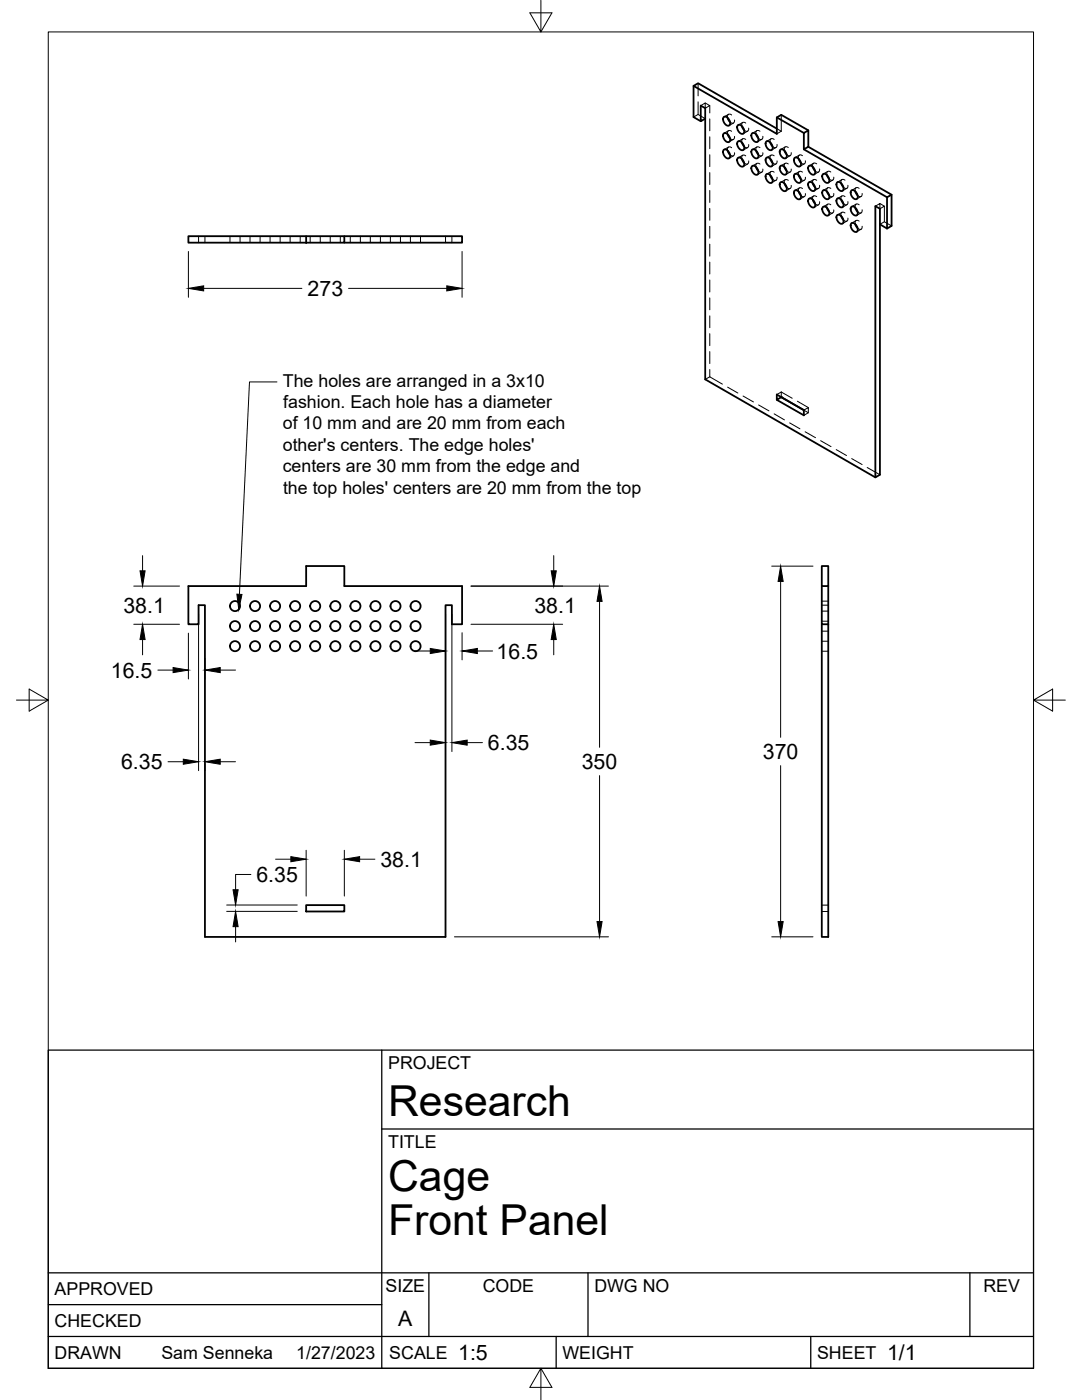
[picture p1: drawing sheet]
<svg xmlns="http://www.w3.org/2000/svg" width="216mm" height="279mm" viewBox="0 0 216 279" stroke-linecap="round" stroke-linejoin="round" font-family="sans-serif">
<!-- layer: Visible -->
<g fill="none" stroke="#000" stroke-width=".36">
<path d="M138.4 17.1v6.3l1.4 .8M140.7 23.7l-.9 .5v-3.1l.9 .5v54.1l34 19.6M144.5 26.6a1.16 1.16 0 0 1 1 1.7 1.16 1.16 0 0 1-1-1.7zM144.5 23.3a1.16 1.16 0 0 1 1 1.8 1.16 1.16 0 0 1-1-1.8zM144.5 29.9a1.16 1.16 0 0 1 1 1.7 1.16 1.16 0 0 1-1-1.7zM145.2 26.8l.4 .8M145.2 23.5l.4 .8M145.2 30.1l.4 .8M147.3 28.2a1.16 1.16 0 0 1 1 1.7 1.16 1.16 0 0 1-1-1.7zM147.3 24.9a1.16 1.16 0 0 1 1 1.8 1.16 1.16 0 0 1-1-1.8zM147.3 31.5a1.16 1.16 0 0 1 1 1.7 1.16 1.16 0 0 1-1-1.7zM148 28.4l.5 .8"/>
<path d="M148 25.2l.5 .8M148 31.7l.5 .8M150.1 33.1a1.16 1.16 0 0 1 1 1.8 1.16 1.16 0 0 1-1-1.8zM150.1 26.6a1.16 1.16 0 0 1 1 1.7 1.16 1.16 0 0 1-1-1.7zM150.1 29.8a1.16 1.16 0 0 1 1 1.8 1.16 1.16 0 0 1-1-1.8zM150.9 33.3l.4 .8M150.9 26.8l.4 .8M150.9 30.1l.4 .7M153 34.7a1.16 1.16 0 0 1 1 1.8 1.16 1.16 0 0 1-1-1.8zM153 28.2a1.16 1.16 0 0 1 1 1.7 1.16 1.16 0 0 1-1-1.7zM153 31.5a1.16 1.16 0 0 1 1 1.7 1.16 1.16 0 0 1-1-1.7zM153.7 35l.4 .8"/>
<path d="M153.7 28.4l.4 .8M153.7 31.7l.4 .8M155 25.7l-15.7-9.1-.9 .5 16.6 9.6v-3.3l.9-.5 5.4 3.1M155 23.4l5.4 3.1v3.3l.9-.5v-3.3l-.9 .5M155.8 33.1a1.16 1.16 0 0 1 1 1.7 1.16 1.16 0 0 1-1-1.7zM155.8 29.8a1.16 1.16 0 0 1 1 1.8 1.16 1.16 0 0 1-1-1.8zM155.8 36.4a1.16 1.16 0 0 1 1 1.7 1.16 1.16 0 0 1-1-1.7zM156.5 33.3l.5 .8M156.5 30l.5 .8M156.5 36.6l.5 .8M158.6 34.7a1.16 1.16 0 0 1 1 1.8 1.16 1.16 0 0 1-1-1.8zM158.6 31.5a1.16 1.16 0 0 1 1 1.7 1.16 1.16 0 0 1-1-1.7z"/>
<path d="M158.6 38a1.16 1.16 0 0 1 1 1.7 1.16 1.16 0 0 1-1-1.7zM159.4 35l.4 .7M159.4 31.7l.4 .7M159.4 38.2l.4 .8M161.3 29.3l16.6 9.6-.9 .5-16.6-9.6M161.5 39.6a1.16 1.16 0 0 1 1 1.8 1.16 1.16 0 0 1-1-1.8zM161.5 33.1a1.16 1.16 0 0 1 1 1.7 1.16 1.16 0 0 1-1-1.7zM161.5 36.4a1.16 1.16 0 0 1 1 1.7 1.16 1.16 0 0 1-1-1.7zM162.2 39.8l.4 .8M162.2 33.3l.4 .8M162.2 36.6l.4 .8M164.3 34.7a1.16 1.16 0 0 1 1 1.8 1.16 1.16 0 0 1-1-1.8z"/>
<path d="M164.3 38a1.16 1.16 0 0 1 1 1.7 1.16 1.16 0 0 1-1-1.7zM165 34.9l.5 .8M165 38.2l.5 .8M167.1 39.6a1.16 1.16 0 0 1 1 1.8 1.16 1.16 0 0 1-1-1.8zM167.1 36.4a1.16 1.16 0 0 1 1 1.7 1.16 1.16 0 0 1-1-1.7zM167.8 39.8l.5 .8M167.8 36.6l.5 .7M169.9 38a1.16 1.16 0 0 1 1 1.7 1.16 1.16 0 0 1-1-1.7zM170.7 38.2l.4 .8M177.9 38.9v6.2l-.9 .5v-6.2M37.6 47.1h31.1v1.3h-31.1zM61.1 47.1v1.3"/>
<path d="M68.7 47.1h23.5v1.3h-23.5M164.3 41.3a1.16 1.16 0 0 1 1 1.7 1.16 1.16 0 0 1-1-1.7zM165 41.5l.5 .7M167.1 42.9a1.16 1.16 0 0 1 1 1.7 1.16 1.16 0 0 1-1-1.7zM167.8 43.1l.5 .8M169.9 41.2a1.16 1.16 0 0 1 1 1.8 1.16 1.16 0 0 1-1-1.8zM169.9 44.5a1.16 1.16 0 0 1 1 1.8 1.16 1.16 0 0 1-1-1.8zM170.7 41.5l.4 .7M170.7 44.7l.4 .8M174.7 41.1l.9 .6v53l-.9 .6zM175.6 44.8l1.4 .8M155 78.7l5.4 3.2-4.5-2.6-.9 .5z"/>
<path d="M155 79.8l5.4 3.1v-1M37.6 117h23.5v-4h7.6v4h23.5v7.6h-2v-3.8h-1.3v66.2h-48v-66.2h-1.3v3.8h-2zM164 113h1.3v4h-1.3zM164 117v7.6h1.3M165.3 117v70h-1.3v-62.4M61.1 180.6h7.6v1.3h-7.6z"/>
<circle cx="46.9" cy="129" r="1.01"/>
<circle cx="46.9" cy="121" r="1.01"/>
<circle cx="46.9" cy="125" r="1.01"/>
<circle cx="50.9" cy="121" r="1.01"/>
<circle cx="50.9" cy="129" r="1.01"/>
<circle cx="50.9" cy="125" r="1.01"/>
<circle cx="54.9" cy="125" r="1.01"/>
<circle cx="54.9" cy="129" r="1.01"/>
<circle cx="54.9" cy="121" r="1.01"/>
<circle cx="58.9" cy="125" r="1.01"/>
<circle cx="58.9" cy="129" r="1.01"/>
<circle cx="58.9" cy="121" r="1.01"/>
<circle cx="62.9" cy="129" r="1.01"/>
<circle cx="62.9" cy="121" r="1.01"/>
<circle cx="62.9" cy="125" r="1.01"/>
<circle cx="66.9" cy="129" r="1.01"/>
<circle cx="66.9" cy="125" r="1.01"/>
<circle cx="66.9" cy="121" r="1.01"/>
<circle cx="70.9" cy="125" r="1.01"/>
<circle cx="70.9" cy="129" r="1.01"/>
<circle cx="70.9" cy="121" r="1.01"/>
<circle cx="74.9" cy="129" r="1.01"/>
<circle cx="74.9" cy="125" r="1.01"/>
<circle cx="74.9" cy="121" r="1.01"/>
<circle cx="78.9" cy="121" r="1.01"/>
<circle cx="78.9" cy="125" r="1.01"/>
<circle cx="78.9" cy="129" r="1.01"/>
<circle cx="82.9" cy="129" r="1.01"/>
<circle cx="82.9" cy="121" r="1.01"/>
<circle cx="82.9" cy="125" r="1.01"/>
</g>
<!-- layer: Hidden -->
<g fill="none" stroke="#000" stroke-width=".2">
<path d="M139.3 16.6v2.5M139.3 20.3v2.5l-.9 .6M139.3 22.8l1.4 .9M140.7 20.6l.9 .5-.9 .5v-1l-.9 .5M141.6 21.1v1.4M141.6 23.7v2.4M141.6 27.3v2.4M141.6 30.9v2.4M141.6 34.4v2.4M141.6 38v2.4M145.4 26.1l-.9 .5M145.4 22.8l-.9 .5"/>
<path d="M145.4 29.4l-.9 .5M146 26.2a.5 .5 0 0 0-.7-.1 .5 .5 0 0 0-.1 .7M146 22.9a.5 .5 0 0 0-.7 0 .5 .5 0 0 0-.1 .7M146 29.5a.5 .5 0 0 0-.7-.1 .5 .5 0 0 0-.1 .7M146.4 27.8l-.9 .5M146.4 24.6l-.9 .5M146.4 31.1l-.9 .5M146.6 27.2a.49 .49 0 0 1-.3 .7 .49 .49 0 0 1-.7-.3M146.6 23.9a.49 .49 0 0 1-.3 .7 .49 .49 0 0 1-.7-.3M146.6 30.5a.49 .49 0 0 1-.3 .6 .49 .49 0 0 1-.7-.2M148.2 27.7l-.9 .5M148.2 24.4l-.9 .6"/>
<path d="M148.2 31l-.9 .5M148.8 27.8a.5 .5 0 0 0-.7 0 .5 .5 0 0 0-.1 .6M148.8 24.6a.5 .5 0 0 0-.7-.1 .5 .5 0 0 0-.1 .7M148.8 31.1a.5 .5 0 0 0-.7-.1 .5 .5 0 0 0-.1 .7M149.2 29.4l-.9 .6M149.2 26.2l-.9 .5M149.2 32.7l-.9 .5M149.4 28.9a.5 .5 0 0 1-.3 .6 .5 .5 0 0 1-.6-.3M149.4 25.6a.5 .5 0 0 1-.3 .6 .5 .5 0 0 1-.6-.2M149.4 32.1a.5 .5 0 0 1-.3 .7 .5 .5 0 0 1-.6-.3M151 32.6l-.9 .5M151 26.1l-.9 .5"/>
<path d="M151 29.3l-.9 .6M151.6 32.7a.5 .5 0 0 0-.7 0 .5 .5 0 0 0 0 .7M151.6 26.2a.5 .5 0 0 0-.7-.1 .5 .5 0 0 0 0 .7M151.6 29.5a.5 .5 0 0 0-.6-.1 .5 .5 0 0 0-.1 .7M152 34.4l-.9 .5M152 27.8l-.9 .5M152 31.1l-.9 .5M152.2 33.7a.49 .49 0 0 1-.3 .7 .49 .49 0 0 1-.6-.3M152.2 27.2a.49 .49 0 0 1-.3 .6 .49 .49 0 0 1-.6-.2M152.2 30.5a.49 .49 0 0 1-.3 .6 .49 .49 0 0 1-.6-.3M153.9 34.2l-.9 .6M153.9 27.7l-.9 .5"/>
<path d="M153.9 31l-.9 .5M154.5 34.4a.5 .5 0 0 0-.7-.1 .5 .5 0 0 0-.1 .7M154.5 27.8a.5 .5 0 0 0-.7-.1 .5 .5 0 0 0-.1 .7M154.5 31.1a.5 .5 0 0 0-.7-.1 .5 .5 0 0 0-.1 .7M154.9 36l-1 .5M154.9 29.4l-1 .6M154.9 32.7l-1 .5M155 25.7l.9 .5M155 35.4a.5 .5 0 0 1-.2 .6 .5 .5 0 0 1-.7-.2M155 28.8a.5 .5 0 0 1-.2 .7 .5 .5 0 0 1-.7-.3M155 32.1a.5 .5 0 0 1-.2 .6 .5 .5 0 0 1-.7-.2M155.9 22.9v3.3"/>
<path d="M155.9 26.2l-.9 .5M156.7 32.6l-.9 .5M156.7 29.3l-.9 .5M156.7 35.9l-.9 .5M157.3 32.7a.5 .5 0 0 0-.7 0 .5 .5 0 0 0-.1 .6M157.3 29.4a.5 .5 0 0 0-.7 0 .5 .5 0 0 0-.1 .7M157.3 36a.5 .5 0 0 0-.7-.1 .5 .5 0 0 0-.1 .7M157.7 34.3l-.9 .5M157.7 31.1l-.9 .5M157.7 37.6l-.9 .5M157.9 33.7a.5 .5 0 0 1-.3 .7 .5 .5 0 0 1-.6-.3M157.9 30.5a.5 .5 0 0 1-.3 .6 .5 .5 0 0 1-.6-.3"/>
<path d="M157.9 37a.5 .5 0 0 1-.3 .6 .5 .5 0 0 1-.6-.2M159.5 34.2l-.9 .5M159.5 30.9l-.9 .6M159.5 37.5l-.9 .5M160.1 34.4a.5 .5 0 0 0-.7-.1 .5 .5 0 0 0-.1 .7M160.1 31.1a.5 .5 0 0 0-.7-.1 .5 .5 0 0 0-.1 .7M160.1 37.6a.5 .5 0 0 0-.7-.1 .5 .5 0 0 0-.1 .7M160.5 36l-.9 .5M160.5 32.7l-.9 .5M160.5 39.2l-.9 .6M160.7 35.4a.49 .49 0 0 1-.3 .6 .49 .49 0 0 1-.6-.3M160.7 32.1a.49 .49 0 0 1-.3 .6 .49 .49 0 0 1-.6-.2"/>
<path d="M160.7 38.6a.49 .49 0 0 1-.3 .7 .49 .49 0 0 1-.6-.3M162.3 39.1l-.9 .5M162.3 32.6l-.9 .5M162.3 35.9l-.9 .5M163 39.2a.5 .5 0 0 0-.7 0 .5 .5 0 0 0-.1 .7M163 32.7a.5 .5 0 0 0-.7-.1 .5 .5 0 0 0-.1 .7M163 36a.5 .5 0 0 0-.7-.1 .5 .5 0 0 0-.1 .7M163.3 34.3l-.9 .5M163.3 37.6l-.9 .5M163.5 33.7a.5 .5 0 0 1-.2 .7 .5 .5 0 0 1-.7-.3M163.5 37a.5 .5 0 0 1-.2 .6 .5 .5 0 0 1-.7-.2M165.2 34.2l-.9 .5"/>
<path d="M165.2 37.5l-.9 .5M165.8 34.3a.5 .5 0 0 0-.7 0 .5 .5 0 0 0-.1 .6M165.8 37.6a.5 .5 0 0 0-.7-.1 .5 .5 0 0 0-.1 .7M166.2 35.9l-.9 .6M166.2 39.2l-.9 .5M166.4 35.3a.5 .5 0 0 1-.3 .7 .5 .5 0 0 1-.7-.3M166.4 38.6a.5 .5 0 0 1-.3 .6 .5 .5 0 0 1-.7-.2M168 39.1l-.9 .5M168 35.8l-.9 .6M168.6 39.2a.5 .5 0 0 0-.7 0 .5 .5 0 0 0-.1 .7M168.6 36a.5 .5 0 0 0-.7-.1 .5 .5 0 0 0-.1 .7M169 37.6l-.9 .5"/>
<path d="M169.2 37a.49 .49 0 0 1-.3 .6 .49 .49 0 0 1-.6-.2M170.8 37.5l-.9 .5M171.4 37.6a.5 .5 0 0 0-.7-.1 .5 .5 0 0 0-.1 .7M171.8 39.2l-.9 .5M172 38.6a.5 .5 0 0 1-.3 .7 .5 .5 0 0 1-.6-.3M39.6 47.1v1.3M40.9 47.1v1.3M45.9 47.1v1.3M47.9 47.1v1.3M49.9 47.1v1.3M51.9 47.1v1.3M53.9 47.1v1.3"/>
<path d="M55.9 47.1v1.3M57.9 47.1v1.3M59.9 47.1v1.3M61.9 47.1v1.3M63.9 47.1v1.3M65.9 47.1v1.3M67.9 47.1v1.3M69.9 47.1v1.3M71.9 47.1v1.3M73.9 47.1v1.3M75.9 47.1v1.3M77.9 47.1v1.3"/>
<path d="M79.9 47.1v1.3M81.9 47.1v1.3M83.9 47.1v1.3M88.9 47.1v1.3M90.2 47.1v1.3M141.6 41.6v2.4M141.6 45.2v2.3M141.6 48.7v2.4M141.6 52.3v2.4M141.6 55.9v2.4M141.6 59.5v2.3M163.3 40.9l-.9 .5"/>
<path d="M163.5 40.3a.5 .5 0 0 1-.2 .6 .5 .5 0 0 1-.7-.3M165.2 40.7l-.9 .6M165.8 40.9a.5 .5 0 0 0-.7-.1 .5 .5 0 0 0-.1 .7M166.2 42.5l-.9 .5M166.4 41.9a.5 .5 0 0 1-.3 .6 .5 .5 0 0 1-.7-.2M168 42.4l-.9 .5M168.6 42.5a.5 .5 0 0 0-.7-.1 .5 .5 0 0 0-.1 .7M169 40.9l-.9 .5M169 44.1l-.9 .5M169.2 40.2a.49 .49 0 0 1-.3 .7 .49 .49 0 0 1-.6-.3M169.2 43.5a.49 .49 0 0 1-.3 .7 .49 .49 0 0 1-.6-.3M170.8 40.7l-.9 .6"/>
<path d="M170.8 44l-.9 .5M171.4 40.9a.5 .5 0 0 0-.7-.1 .5 .5 0 0 0-.1 .7M171.4 44.1a.5 .5 0 0 0-.7 0 .5 .5 0 0 0-.1 .6M171.8 42.5l-.9 .5M171.8 45.7l-.9 .6M172 41.9a.5 .5 0 0 1-.3 .6 .5 .5 0 0 1-.6-.3M172 45.1a.5 .5 0 0 1-.3 .7 .5 .5 0 0 1-.6-.3M175.6 40.6l.9 .5-.9 .6v-1.1l-.9 .5M176.5 41.1v3.2l-.9 .5M176.5 44.3l1.4 .8M141.6 63v2.4M141.6 66.6v2.4"/>
<path d="M141.6 70.2v2.4M141.6 73.7v1.5M141.6 75.2l-.9 .5M141.6 75.2l2.5 1.5M145.2 77.3l2 1.1M148.3 79l2 1.2M155.9 78.2l-.9 .5M155.9 78.2l2.2 1.3M155.9 78.2v1.1M151.4 80.8l2 1.2M154.5 82.6l2 1.2M157.6 84.4l2 1.2"/>
<path d="M159.1 80.1l2.2 1.2M160.7 86.2l2 1.2M161.3 82.4l-.9-.5 .9-.6v1.1l-.9 .5M163.7 87.9l2.1 1.2M166.9 89.7l2 1.2M169.9 91.5l2.1 1.2M173 93.3l2.6 1.4M164 120h1.3M164 120.8h1.3M164 124h1.3M164 126h1.3M164 122h1.3"/>
<path d="M164 128h1.3M164 130h1.3M164 180.6h1.3M164 181.9h1.3"/>
</g>
<!-- layer: Visible -->
<circle cx="155.9" cy="79.3" r=".18" fill="#000"/>
<!-- layer: Border -->
<path d="M9.6 6.4h196.6v266.7h-196.6zM107.9 0v6.4l-2.2-3.8h4.4l-2.2 3.8M3.3 139.7h6.3l-3.8-2.2v4.4l3.8-2.2M206.2 139.7l3.8 2.2v-4.4l-3.8 2.2h6.4M107.9 273.1l2.2 3.8h-4.4l2.2-3.8v6.3" fill="none" stroke="#000" stroke-width=".2"/>
<!-- layer: Titleblock -->
<path d="M9.6 209.6h196.6v63.5h-196.6zM76.2 209.6v63.5M76.2 225.3h130M9.6 254h196.6M85.6 254v12.7M117.3 254v12.7M193.5 254v12.7M9.6 266.7h196.6M9.6 260.4h66.6M111 266.7v6.4M161.8 266.7v6.4" fill="none" stroke="#000" stroke-width=".25"/>
<!-- layer: FD_Dimensions -->
<g fill="none" stroke="#000" stroke-width=".2">
<path d="M37.6 50.2v9.1M40.6 57.6h19.6M69.6 57.6h19.6M92.2 50.2v9.1M26.7 117h9.1M28.4 110.9v3M94 117h27.4M110.5 110.9v3M154 113h8.2M155.8 116v31.2M26.7 124.6h9.1M28.4 127.6v3.1"/>
<path d="M31.5 133.7h3M37.6 126.4v9.1M39.6 122.6v31.2M40.9 131.4v4.1M43.9 133.7h3.1M82.8 129.9h3.1M88.9 122.6v27.4M90.2 122.6v27.4M92.2 126.3v5.4M94 124.6h18.3M95.2 129.9h3.1M110.5 127.6v3.1"/>
<path d="M119.6 120v29.1M33.5 152h3.1M40.9 152.5v1.3M43.9 152h3.1M82.8 148.2h3.1M93.2 148.2h3.1M119.6 154.8v29.1M155.8 152.8v31.1M50.1 174.5h-3.1v3.1M55 171.5h3M61.1 169.7v9.1M68.7 169.7v9.1"/>
<path d="M71.8 171.5h3M45.2 180.6h14.1M45.2 181.9h14.1M47 184.9v3.1M90.7 187h30.7M154 187h8.2"/>
</g>
<g fill="#000" stroke="#000" stroke-width=".2">
<path d="M37.6 57.6l3-.6v1.1zM89.2 57l3 .6-3 .5zM27.9 113.9h1.1l-.6 3.1zM110 113.9h1l-.5 3.1zM155.8 113l.5 3h-1zM28.4 124.6l.6 3h-1.1zM34.5 133.2l3.1 .5-3.1 .5zM40.9 133.7l3-.5v1zM85.9 129.4l3 .5-3 .5zM92.2 129.9l3-.5v1zM110.5 124.6l.5 3h-1zM119.6 117l.5 3h-1z"/>
<path d="M36.6 151.5l3 .5-3 .5zM40.9 152l3-.5v1zM85.9 147.7l3 .5-3 .5zM90.2 148.2l3-.5v1zM46.5 177.6h1l-.5 3zM58 171l3.1 .5-3.1 .5zM68.7 171.5l3.1-.5v1zM47 181.9l.5 3h-1zM119.1 183.9h1l-.5 3.1zM155.3 183.9h1l-.5 3.1z"/>
</g>
<!-- layer: Leaders -->
<path d="M47.3 118.6h1l-.7 3z" fill="#000" stroke="#000" stroke-width=".2"/>
<path d="M55.3 76.2h-5.5l-2 42.4" fill="none" stroke="#000" stroke-width=".2"/>
<g font-size="8.5">
<text x="77.4" y="222.8">Research</text>
<text x="77.4" y="237.8">Cage</text>
<text x="77.4" y="246.4">Front Panel</text>
</g>
<g font-size="4.3">
<text x="61.4" y="59.1">273</text>
<text x="24.6" y="122.3">38.1</text>
<text x="106.6" y="122.3">38.1</text>
<text x="99.1" y="131.4">16.5</text>
<text x="22.1" y="135.2">16.5</text>
<text x="97.4" y="149.7">6.35</text>
<text x="24.2" y="153.5">6.35</text>
<text x="116.1" y="153.5">350</text>
<text x="152.2" y="151.5">370</text>
<text x="75.9" y="173">38.1</text>
<text x="51.2" y="176">6.35</text>
<text x="79.5" y="264.5">A</text>
<text x="91.4" y="271.4">1:5</text>
<text x="177" y="271.4">1/1</text>
</g>
<g font-size="3.5">
<text x="56.5" y="77.2">The holes are arranged in a 3x10</text>
<text x="56.5" y="81.4">fashion. Each hole has a diameter</text>
<text x="56.4" y="85.7">of 10 mm and are 20 mm from each</text>
<text x="56.4" y="89.9">other's centers. The edge holes'</text>
<text x="56.4" y="94.2">centers are 30 mm from the edge and</text>
<text x="56.5" y="98.5">the top holes' centers are 20 mm from the top</text>
<text x="77.4" y="213.4">PROJECT</text>
<text x="77.4" y="229.1">TITLE</text>
<text x="76.9" y="257.8">SIZE</text>
<text x="96.3" y="257.8">CODE</text>
<text x="118.6" y="257.8">DWG NO</text>
<text x="196.2" y="257.8">REV</text>
<text x="10.9" y="258.5">APPROVED</text>
<text x="10.9" y="264.8">CHECKED</text>
<text x="10.9" y="271.2">DRAWN</text>
<text x="32.2" y="271.2">Sam Senneka</text>
<text x="59.1" y="271.2">1/27/2023</text>
<text x="77.7" y="271.2">SCALE</text>
<text x="112.2" y="271.2">WEIGHT</text>
<text x="163" y="271.2">SHEET</text>
</g>
</svg>
